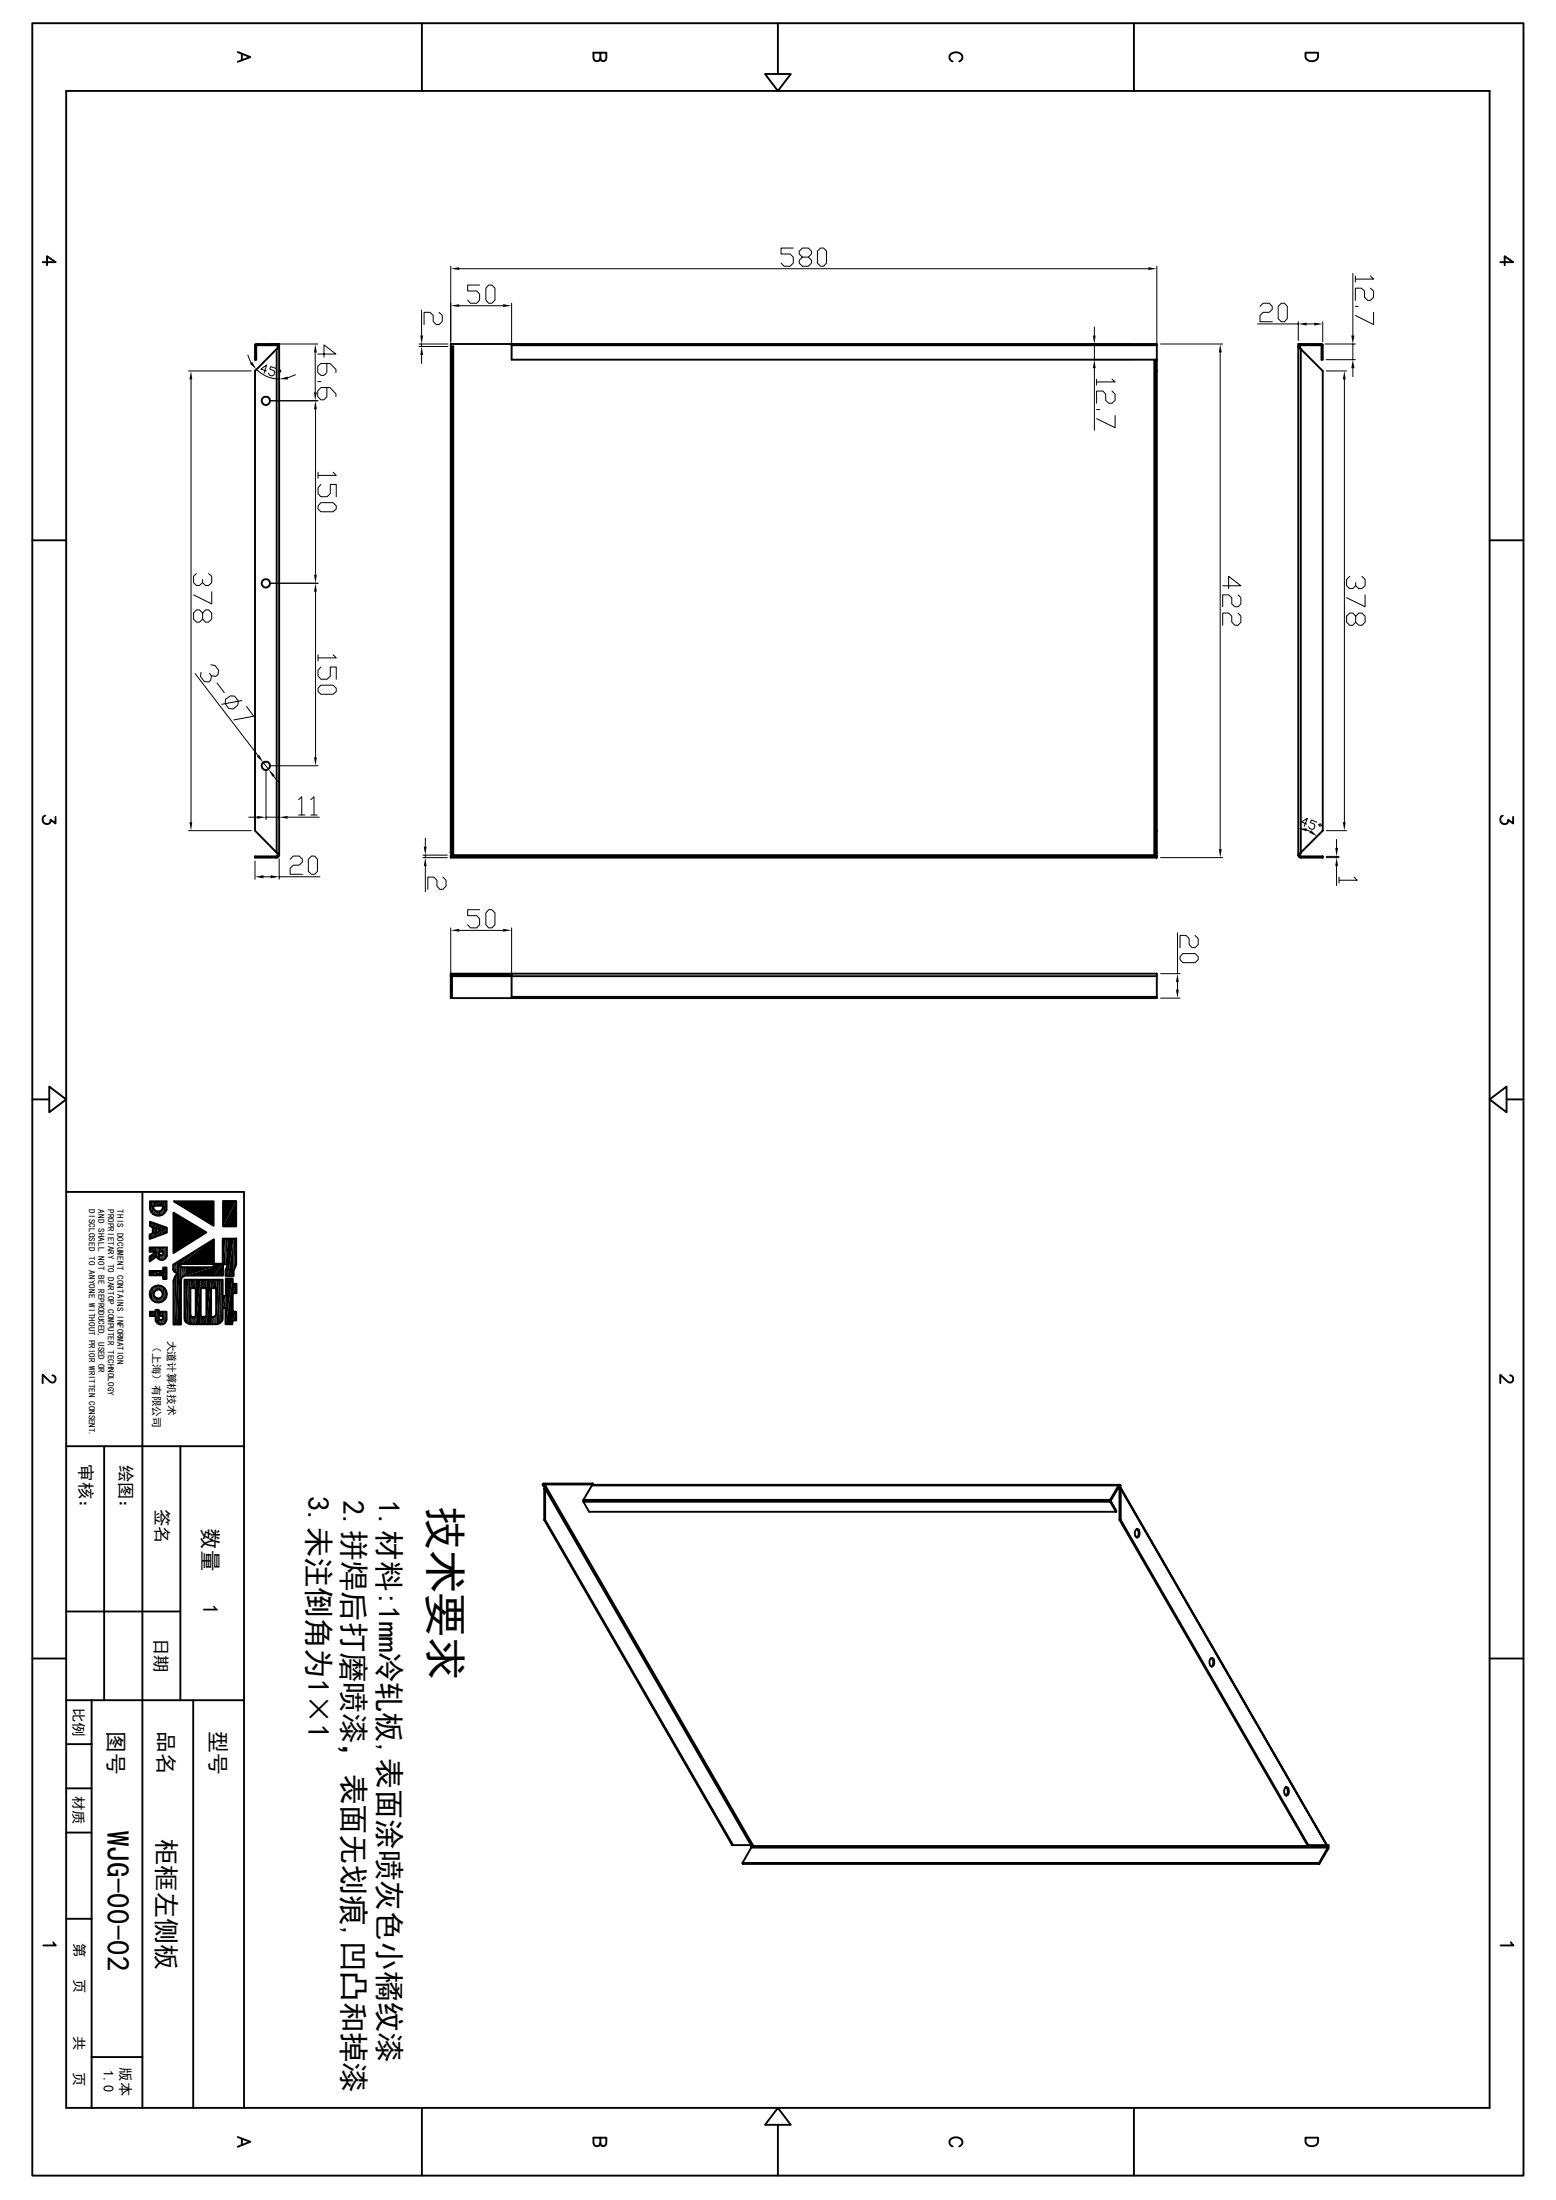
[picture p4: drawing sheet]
<svg xmlns="http://www.w3.org/2000/svg" width="210mm" height="297mm" viewBox="0 0 210 297" stroke-linecap="round" stroke-linejoin="round" font-family="sans-serif">
<g fill="none" stroke="#000" stroke-width=".25">
<path d="M4.4 3.1h201.2v290.6h-201.2zM8.9 12.3h192.1v272.3h-192.1zM32.1 7l1.7 .7-1.7 .6M32.6 7.3v.8M56.9 3.1v9.2M81 7.1l.1 1a.36 .36 0 0 0 .6 0l.1-1h-1.7v.7a.47 .47 0 0 0 .5 .5 .47 .47 0 0 0 .4-.5M103.3 10h3.4l-1.7 2.3zM105 3.1v6.9M128.6 8.3a.63 .63 0 0 1-.5-.7 .63 .63 0 0 1 .7-.5 .75 .75 0 0 1 .8 .1 .75 .75 0 0 1 .2 .8l-.3 .3M153 3.1v9.2M176.2 7.1h1.7v.6a.91 .91 0 0 1-.9 .6 .91 .91 0 0 1-.8-.6zM5.8 35.4h1.7l-1.2-.8v1.2"/>
<path d="M202.5 35.4h1.7l-1.1-.8v1.2M34.4 46.6h2.9M34.6 46.4v2.2h-.2v-2M34.6 46.4l-.2 .2M34.6 46.4h2.7M34.6 46.6h.1M37.3 46.4l.3 .2 .1 .2M37.3 46.6l.2 .2M37.3 47.1l-2.9 3v62l2.9 3M37.3 46.4v.2M37.3 47.1v68M37.5 46.8l-.1 .3"/>
<path d="M37.5 46.5l.2-.1v69M37.5 46.8h.2M37.7 46.8l-.4 .3M60.8 47.1h.2zM60.8 47.1v68M60.8 50.1h.2M60.8 47.1h.1M61 47.1v68M61 47.1h.1M61.2 46.8l-.2 .3M61.2 46.8l-.4 .3M61.2 46.8v68.6"/>
<path d="M69 46.4h-8.2v.4h.4M69 46.6h87.1M155.8 48.6v66.8M156 50.1h.1M156 48.6v66.5M156.1 48.6h-87.1v-2.2h87.1v68.7M175.4 46.8l.2 .3M175.4 46.8h-.2l.1 .1 .3 .2M175.4 46.8v-.4h-.2v69M175.6 46.6h2.9M175.6 46.6l-.2 .2M175.6 46.4h2.8"/>
<path d="M175.6 47.1h.1M175.6 47.1l2.9 3v62l-2.9 3M175.6 46.4v.2M175.6 47.1v68M175.6 46.4l-.2 .1M178.4 46.4v2.2h.1v-2M178.4 46.4l.1 .2M178.4 46.6h.1M4.4 72.9h4.5M201 72.9h4.6M6.1 110.1a.58 .58 0 0 0-.2 .9 .58 .58 0 0 0 .9-.1v-.2l.7 .5v-.9M37.3 115.6h-2.9v.2h2.9"/>
<path d="M37.3 115.6v.2M37.3 115.1h.1M37.4 115.1l.1 .3M37.4 115.1l.3 .3M37.4 115.1h.1M37.5 115.4l-.2 .2M37.5 115.4h.2M37.7 115.4l-.1 .3-.3 .1M60.8 115.1l.4 .3M60.8 115.4h95.3v.4h-95.3zM60.8 112.1h.2M60.8 115.1h.2"/>
<path d="M60.8 115.6h95.3M61 115.1l.2 .3M156 115.1l-.2 .3M156 112.1h.1M156 115.1h.1M156.1 115.1l-.3 .3M175.2 115.4l.1 .3 .3 .1M175.2 115.4h.2M175.4 115.4l.2 .2M175.6 115.1l-.2 .3M175.6 115.1l-.4 .3M175.6 115.1h.1"/>
<path d="M175.6 115.6h2.9v.2h-2.9M175.6 115.6v.2M202.8 110.1a.58 .58 0 0 0-.2 .9 .58 .58 0 0 0 .9-.1v-.2l.7 .5v-.9M60.8 131.8h95.3M60.8 131.8v2.9h95.3v-3.3h-95.3v.3l.2 .1M60.8 131.6h8.2M60.9 131.6l-.1 .2M61 131.8v2.9M61.2 131.6l-.2 .2M69 131.4v3.3M69 134.6h87.1M4.4 148.4h2.2"/>
<path d="M6.6 146.7l2.3 1.7-2.3 1.8zM201 148.4l2.3-1.7v3.5zM203.3 148.4h2.3M8.9 160.9h24v123.7M19.2 160.9v123.7M20.2 171.6h1.8v-.5h.5v1.6h-.5v-.5h-1.8zM20.2 168.4h2.3v1.1a.73 .73 0 0 1-.6 .6 .73 .73 0 0 1-.8-.5l-.9 .7v-.7l.9-.6h-.9zM20.2 164.9l2.3 .8v.7l-2.3 .9v-.6l.4-.2v-.8l-.4-.2zM20.2 162.2h2.3v1.1a1.15 1.15 0 0 1-1.2 .8 1.15 1.15 0 0 1-1.1-.9zM20.2 177.1h.8v-.3h.4v.3h1.1v1a.76 .76 0 0 1-.7 .7 .76 .76 0 0 1-.8-.5v-.6h-.8zM20.7 162.8h1.3a.65 .65 0 0 1-.7 .8 .65 .65 0 0 1-.6-.8zM21 165.8l.8 .3-.8 .2z"/>
<path d="M21.4 177.7h.6v.3l-.2 .2h-.2l-.2-.2zM21.5 169h.6v.2l-.2 .3h-.3l-.1-.3zM23.4 163.7l4.5 2.7-4.5 2.8zM23.5 162.2h5.3v3.3zM24.3 170.6h4.5v.5h-4.2l-.3-.3zM24.9 172.8h5.2v2.2h.4v-2.4h.9v.7h.5v1.3h-.5v2.5h.5v1.2h-.5v.5h-1v-2.2h-.3v1.4a.88 .88 0 0 1-.8 .8h-3.6a.79 .79 0 0 1-.8-.8zM26.4 173.9v3.9h-.3l-.4-.2v-.2v-3.5h.8M27.9 173.9h-.8v3.9h.8v-3.9M29.2 173.9v3.5a.54 .54 0 0 1-.7 .4v-3.9h.7M29.7 172.8v5.9M30.1 162.1h1.8v3.5h-1.8zM31.9 167.2h-1.8v3.4h-1.2v-3.3l-5.5 3.4v.7l.1 .3 .4 .2"/>
<path d="M31.9 167.2v3.5l-.4 .9v.7h-1.1v-.9l.4-.7h-.7v1.5h-5l-.6 .3-.1 .3v6h-1v-5.9l.2-.5 .3-.4-.1-.1M7.1 185.7l.2 .1a.51 .51 0 0 1-.1 .8h-.4l-1-1v1.1M8.9 195.2h24M14.1 195.2v34.3M24.3 195.2v34.3M203.8 185.7l.2 .1a.51 .51 0 0 1-.1 .8h-.4l-1-1v1.1M8.9 217.6h15.4M73.2 200.4l.2 .3h.3l28 48.5-.3-.1h-2.6l-25.4-43.9M73.2 200.4h6.7M73.4 201v4.2M73.4 201h.2M73.4 205.2h.2"/>
<path d="M73.6 200.7l-.2 .3M73.6 201v4.2M73.6 201l27.7 48.1M73.6 205.2l25.3 43.9M73.6 200.7v.3M78.7 202.5v.2M78.7 202.5h71.1M78.7 202.7h71.1M78.7 202.7l.8 1.4h71.1M79.9 200.5l-1.2 2M79.9 200.5h71.1M79.9 200.4h.1"/>
<path d="M80 200.3h-6.7l-.1 .1M80 200.3l-.1 .1M80 200.3l.1 .1M149.8 202.5l.9 1.5-.1 .1M149.8 202.5v.2M149.8 202.7l.8 1.4M149.9 202.6h.1M151 200.5v.2M151 200.7l.1 .3M151 200.5l-1.2 2M151 200.7l-1.2 2M151 200.7h.2"/>
<path d="M151 200.7l.1-.1 .1 .1M151.1 200.4l.2 .1-.1 .2M151.1 200.4h-71.1l-.1 .1M151.1 200.4l-.1 .1M151.1 201h.2l27.7 48.1M151.1 205.2l25.3 43.9h2.9M151.1 205.2h.2M151.1 201v4.2M151.1 200.7h.1M151.2 200.7l.1 .3M151.2 200.7l27.8 48.4M151.3 205.2l25.3 43.9"/>
<path d="M151.3 201h-.2M151.3 201v4.2M153.2 206.6l.3-.2a.68 .68 0 0 1 0 1.2 .6 .6 0 0 1-.3-1zM153.4 206.4l.2 .2M153.6 206.6l.1 .2-.1 .5-.2 .3M153.6 206.6h.1M4.4 223.9h4.5M8.9 229.5h24M8.9 235.5h3.5M12.4 229.5v55.1M26.1 229.5v55.1M163.3 224l.2-.2a.68 .68 0 0 1 0 1.2 .66 .66 0 0 1-.2-1z"/>
<path d="M163.5 223.9l.2 .1M163.5 225h.1M163.5 223.9h.1M163.7 224a.66 .66 0 0 1-.2 1M163.7 224h.1M201 223.9h4.6M8.9 241.4h3.5M8.9 259h3.5M8.9 247.4h3.5M100.2 251.5h77.8M100.2 251.5l.1 .1h77.8M101.4 249.2v.2"/>
<path d="M101.4 249.4l-1.2 2.1M101.4 249.2h77.8M101.4 249.4h77.8M101.5 249.1l-.1 .1M173.5 241.3h.1a.64 .64 0 0 1 .4 .5 .64 .64 0 0 1-.4 .6 .73 .73 0 0 1-.1-1.1zM173.5 241.3l.2 .1M173.6 242.4h.1M173.7 241.4a.89 .89 0 0 1-.1 1M173.7 241.4h.2M178 251.5l.1 .1M178.9 249.1v.1v-.1M179 249.1l-.1 .1"/>
<path d="M179.2 249.2v.2M179.2 249.4l.1 .2M179.2 249.4l-1.2 2.1M179.3 249.1v.5M179.3 249.1l-.1 .1M179.3 249.6l-1.2 2M7.2 262.2l.3 .4h-1.7M12.4 277.7h6.8M203.9 262.2l.4 .4h-1.8M32.1 288.5l1.7 .6-1.7 .7M32.6 288.8v.8M56.9 284.6v9.1"/>
<path d="M81 288.6l.1 1a.36 .36 0 0 0 .6 0l.1-1h-1.7v.7a.47 .47 0 0 0 .5 .4 .47 .47 0 0 0 .4-.4M105 284.6l1.7 2.3h-3.4zM105 286.9v6.8M128.6 289.8a.63 .63 0 0 1-.5-.8 .63 .63 0 0 1 .7-.5 .75 .75 0 0 1 .8 .2 .75 .75 0 0 1 .2 .8l-.3 .3M153 284.6v9.1M176.2 288.6h1.7v.5a.89 .89 0 0 1-.9 .7 .89 .89 0 0 1-.8-.7z"/>
<circle cx="35.9" cy="54.1" r=".58"/>
<circle cx="35.9" cy="78.8" r=".58"/>
<circle cx="35.9" cy="103.4" r=".58"/>
<circle cx="21.4" cy="174.7" r=".6"/>
<circle cx="21.4" cy="174.7" r="1.17"/>
</g>
<g fill="none" stroke="#000" stroke-width=".13">
<path d="M60.8 35.9v11.1M62 36.3h93M64.7 38.5h-1.6v.8h1.2l.4 .4v.8l-.4 .4h-.8l-.4-.4M66 38.5h.4l.4 .4v1.6l-.4 .4h-.4l-.4-.4v-1.6zM107.1 33.5h-1.7v.8h1.2l.5 .4v.8l-.5 .4h-.8l-.4-.4M108.3 34.7l-.4-.4v-.4l.4-.4h.8l.4 .4v.4l-.4 .4h-.8l-.4 .4v.4l.4 .4h.8l.4-.4v-.4l-.4-.4M110.3 33.9l.4-.4h.5l.3 .4v1.6l-.3 .4h-.5l-.4-.4zM156.1 35.9v10.7M182.6 36.9v8.4M182.9 37.3v.8M185 37.3l.4 .4h-2.5M185 38.9l.4 .4v.8l-.4 .5h-.4l-.5-.5v-.8l-.4-.4h-.8v1.7"/>
<path d="M25.4 50.1h8.5M25.8 51.2v59.8M33.4 47.9l.5 1.1M34.6 49.9a4.4 4.4 0 0 0 3.1 1.3M35.9 50.1l-.7-.3 .8-.5-.4 1.1M36.4 46.4h6.5M36.4 54.1h6.5M37.3 49.7l-.8-.2-.1 .3 .6 .2 .1 .2-.1 .4-.3 .2-.3-.2-.2-.2M37.5 50l.3-.1 .1 .3-.2 .1zM39.9 50.6l-1.1 .4M42.5 47.6v5.4M42.6 55.2v22.4"/>
<path d="M42.9 47.8h2.4l-1.6-1.2v1.6M42.9 51.5h.4M44.1 49.1v1.2l-.4 .4h-.4l-.4-.4v-.9l.4-.3h1.2l.8 .8v.4M44.1 52.3v1.3l-.4 .4h-.4l-.4-.4v-.9l.4-.4h1.2l.8 .9v.4M56.6 46.4h3.9M56.6 46.8h3.9M56.9 41.9v3.4M56.9 46.4v.4M56.9 47.9v1.2M59.3 42.2l.4 .4v.8l-.4 .4h-.4l-.4-.4v-.8l-.5-.4h-.8v1.6M62 41.3h5.9M69 40.9v7.1"/>
<path d="M147.4 46.4h5.2M147.4 48.6h5.2M147.7 44.2v1.1M147.7 46.4v2.2M147.7 49.7v8.4M148 51.2v.8M148 55.3h.4M150.1 51.2l.4 .4h-2.5M150.1 52.8l.4 .4v.9l-.4 .3h-.5l-.4-.3v-.9l-.4-.4h-.8v1.6M150.5 56.1v1.6l-2.5-1.2M156.6 46.4h8.4M164.7 47.6v67"/>
<path d="M169.7 43.7h5.5M170.1 41.4l.4-.5h.8l.4 .5v.4l-.4 .4h-.8l-.4 .4v.8h1.6M172.5 41.4l.4-.5h.5l.3 .5v1.6l-.3 .4h-.5l-.4-.4zM175.2 43.4v2.6M176.4 43.7h1M178.5 43.4v2.7M178.8 46.4h4.1M179 50.1h2.7M179 48.6h3.9M181.4 51.2v59.8M182.6 46.4v2.2M182.6 49.7v1.1"/>
<path d="M182.9 41.4h.4M185.4 42.2v1.6l-2.5-1.2M26.5 77.4l-.4 .4v.9l.4 .3h.4l.4-.3M28.2 77.4l.4 .4v.9l-.4 .3h-.5l-.4-.3v-.5M28.6 79.9v1.6l-2.5-1.2M36.4 78.7h6.5M42.6 79.9v22.3M42.9 63.8v.8M43.3 67.9h1.7l.4 .4v.4l-.4 .4h-1.7l-.4-.4v-.4zM43.3 65.4l-.4 .4v.8l.4 .5h.9l.4-.5v-1.2h.8v1.7M45 63.8l.4 .4h-2.5M165 79.1h2.5l-1.7-1.3v1.7"/>
<path d="M182.2 77.8l-.5 .4v.9l.5 .4h.4l.4-.4M183.8 77.8l.4 .4v.9l-.4 .4h-.4l-.4-.4v-.4M26.3 90.9l8.5 11.1M27.1 90.8v.5l.5 .7 .6 .1 .2-.3 .1-.6M27.3 82.8l.4-.5h.5l.4 .5v.8l-.4 .4h-.5l-.4-.4v-.8l-.4-.5h-.4l-.4 .5v.8l.4 .4h.4l.4-.4M28.4 89.7l.6 .1 .5 .7-.1 .6-.3 .2-.6-.1-.2-.3M29.3 92.2l1 1.3M30.4 94.4l.7-.5 .6 .1 .5 .7-.1 .5-.6 .5-.6-.1-.5-.6zM32.6 94.6l-2.7 .5M33.3 95.4l.9 1.3-2.7 .5M42.9 88.4v.8M43.3 92.5h1.7l.4 .4v.4l-.4 .4h-1.7l-.4-.4v-.4z"/>
<path d="M43.3 90l-.4 .5v.8l.4 .4h.9l.4-.4v-1.3h.8v1.7M45 88.4l.4 .4h-2.5M167.1 80.3l.4 .4v.8l-.4 .4h-.4l-.5-.4v-.8l-.4-.4h-.8v1.6M167.1 82.8l.4 .4v.8l-.4 .4h-.4l-.5-.4v-.8l-.4-.4h-.8v1.6M183 83.2l.4-.4h.4l.4 .4v.8l-.4 .4h-.4l-.4-.4v-.8l-.4-.4h-.4l-.5 .4v.8l.5 .4h.4l.4-.4M184.2 80.3v1.6l-2.5-1.2M25.4 112.1h8.5M33.6 110.3h1.1M34.4 116.2v2.5M35.5 102.9l.7 .9M35.6 118.4h.9M35.9 103.9v6.8"/>
<path d="M35.9 110.3h1.8M36.4 103.4h6.5M36.9 104.8l.7 .9M37.7 104.5v6.2M37.7 116v2.7M37.7 118.4h5.5M38.8 110.3h4.3M39.2 116l.4-.4h.8l.4 .4v.4l-.4 .4h-.8l-.4 .4v.8h1.6M40.3 107.9l.4-.3v2.4M40.3 110h.8M41.6 116l.4-.4h.5l.3 .4v1.6l-.3 .4h-.5l-.4-.4zM42 107.9l.4-.3v2.4"/>
<path d="M42 110h.8M57.1 115.8h3.3M57.1 115.4h3.3M57.4 113.2v1.1M57.4 115.4v.4M57.4 116.9v3.5M59.8 118.4l.4 .4v.8l-.4 .5h-.4l-.4-.5v-.8l-.5-.4h-.8v1.7M156.6 115.8h8.4M176.4 111.3l-.8-.3 .8-.5-.4 1M176.4 112.1l.4 .1M177.7 111l-.7-.3-.2 .3 .6 .3 .1 .2-.2 .4-.2 .1-.4-.2-.1-.2M178 111.3l.2-.1 .2 .3h-.3z"/>
<path d="M179 112.1h2.7M179 115.8h1.7M179 115.6h1.7M180.4 113.3v1.2M180.4 115.6v.2M180.4 116.9v2.6M180.7 118.4v.8M182.8 118.4l.4 .4h-2.5M60.8 125.3v7.4M62 125.6h5.9M64.7 122.8h-1.6v.8h1.2l.4 .4v.8l-.4 .5h-.8l-.4-.5M66 122.8h.4l.4 .4v1.6l-.4 .5h-.4l-.4-.5v-1.6z"/>
<path d="M69 125.3v7.4M156.6 134.7h2.7M156.6 131.4h2.7M158.9 125.9v5.5M158.9 132.6v1M159.6 128.7h1.7l.4 .5v.3l-.4 .5h-1.7l-.3-.5v-.3zM161.3 126.3l.4 .4v.8l-.4 .4h-.4l-.4-.4v-.8l-.4-.4h-.8v1.6M24.4 170.8v8M24.4 171v7.8M24.9 172.8v5.5M28.8 167.3v3.3M28.9 167.3v4.9"/>
<path d="M29.2 172.8v6M30 172.8v5.5M30.1 172.8v3.8M30.1 167.2v5M30.5 175v3.8M31.4 172.6v5.7M31.4 173.3v5"/>
</g>
<g fill="#000">
<path d="M60.8 36.3l1.2-.2v.3zM155 36.1l1.1 .2-1.1 .1zM25.8 50.1l.2 1.1h-.4zM33.7 49.1l.3-.2 .6 1zM37.7 51.2l1.1-.4 .1 .4zM42.6 54.1l.2 1.1h-.4zM42.4 53h.4l-.3 1.1zM42.5 46.4l.3 1.2h-.4zM56.9 46.8l.2 1.1h-.4zM56.7 45.3h.4l-.2 1.1zM60.8 41.3l1.2-.2v.3zM67.9 41.1l1.1 .2-1.1 .1z"/>
<path d="M147.5 45.3h.4l-.2 1.1zM147.7 48.6l.2 1.1h-.4zM164.7 46.4l.2 1.2h-.4zM175.2 43.7l1.2-.1v.3zM177.4 43.6l1.1 .1-1.1 .2zM181.4 50.1l.2 1.1h-.4zM182.6 48.6l.2 1.1h-.4zM182.4 45.3h.4l-.2 1.1zM42.4 77.6h.4l-.2 1.1zM42.6 78.7l.2 1.2h-.4zM25.6 111h.4l-.2 1.1zM34.7 110.2l1.2 .1-1.2 .2z"/>
<path d="M34.7 102.2l.3-.3 .5 1zM34.4 118.4l1.2-.2v.4zM36.5 118.2l1.2 .2-1.2 .2zM36.2 103.8l.9 .8-.3 .3zM37.7 110.3l1.1-.1v.3zM42.4 102.2h.4l-.2 1.2zM57.2 114.3h.4l-.2 1.1zM57.4 115.8l.2 1.1h-.4zM164.5 114.6h.4l-.2 1.2zM175.2 111.8h1.2l-.1 .4zM177 112.1l.8 .8-1.1-.5zM180.2 114.5h.4l-.2 1.1z"/>
<path d="M180.4 115.8l.2 1.1h-.4zM181.2 111h.4l-.2 1.1zM60.8 125.6l1.2-.2v.4zM67.9 125.4l1.1 .2-1.1 .2zM158.7 133.6h.4l-.2 1.1zM158.9 131.4l.2 1.2h-.4zM20.3 174.2v.9l-.1-.4zM20.2 162.2h.2l-.2 1zM20.4 162.2v1.4l-.2-.4zM20.5 173.9l-.2 1.2v-.9zM20.5 173.9v1.6l-.2-.4zM20.2 164.9l.4 .2-.4 .4z"/>
<path d="M20.6 165.1v.6l-.4-.2zM20.2 166.7l.4-.2-.4 .8zM20.6 166.5v.6l-.4 .2zM20.4 162.2h.3l-.3 1.4zM20.7 162.2v1.7l-.3-.3zM20.7 162.2v1.7zM20.5 173.9l.2-.2-.2 1.8zM20.7 173.7v2l-.2-.2zM20.7 174.7l.1 .3-.1 .7zM20.8 175v.7h-.1zM20.7 173.7h.1l-.1 1zM20.8 173.7l-.1 1z"/>
<path d="M20.7 163.2l.2 .2-.2 .5zM20.9 163.4v.6l-.2-.1zM20.8 175l.1 .1-.1 .6zM20.9 175.1v.7l-.1-.1zM20.8 173.7l.1-.1-.1 .8zM20.9 173.6v.7l-.1 .1zM21 176.8v.9zM20.2 177.1h.8l-.8 .6zM20.2 177.7l.8-.6v.6zM20.9 163.4l.1 .1-.1 .5zM21 163.5v.6l-.1-.1zM21 165.2v1.8l-.4 .1z"/>
<path d="M20.9 175.1l.2 .1-.2 .6zM21.1 175.2v.6h-.2zM20.9 173.6h.2l-.2 .7zM21.1 173.6v.6l-.2 .1zM21.1 169v.6zM20.2 168.4h.9l-.9 .6zM20.2 169l.9-.6v.6zM20.2 169.6l.9-.6-.9 1.3zM21.1 169v.6l-.9 .7zM21 176.8h.2l-.2 1.5zM21.2 176.8v1.8l-.2-.3zM21 163.5h.2l-.2 .6z"/>
<path d="M21.2 163.5v.6h-.2zM21.1 168.4h.2l-.2 1.2zM21.3 168.4v1.4l-.2-.2zM21.1 175.2l.3 .1-.3 .5zM21.4 175.3v.6l-.3-.1zM21.1 173.6l.3-.1-.3 .7zM21.4 173.5v.6l-.3 .1zM21.2 176.8h.2l-.2 1.8zM21.4 176.8v1.9l-.2-.1zM21.4 177.1v1.7zM21.4 176.8v1.9zM21.4 176.8v2z"/>
<path d="M21.5 168.4v1.6zM21.3 168.4h.2l-.2 1.4zM21.5 168.4v1.6l-.2-.2zM21.5 163.5v.6zM21.2 163.5h.3l-.3 .6zM21.5 163.5v.6h-.3zM21.4 178l.2 .2-.2 .6zM21.6 178.2v.6h-.2zM21.5 169.2l.1 .3-.1 .5zM21.6 169.5v.6l-.1-.1zM21.4 175.3l.3-.1-.3 .7zM21.7 175.2v.6l-.3 .1z"/>
<path d="M21.4 173.5l.3 .1-.3 .5zM21.7 173.6v.6l-.3-.1zM21.6 178.2h.1l-.1 .6zM21.7 178.2v.6h-.1zM21.6 169.5h.1l-.1 .6zM21.7 169.5v.6h-.1zM21 166.3l.8-.2-.8 .9zM21.8 166.1v.6l-.8 .3zM21 165.2l.8 .3-.8 .3zM21 165.8l.8-.3v.6zM21.5 163.5l.3-.1-.3 .7zM21.8 163.4v.6l-.3 .1z"/>
<path d="M21.8 175.1l-.1 .7v-.6zM21.8 175.1v.7h-.1zM21.7 173.6h.1l-.1 .6zM21.8 173.6v.7l-.1-.1zM21.7 178.2h.1l-.1 .6zM21.8 178.2v.6h-.1zM21.7 169.5h.2l-.2 .6zM21.9 169.5v.6h-.2zM21.8 175.1l.1-.1-.1 .8zM21.9 175v.7l-.1 .1zM21.8 173.6l.1 .1-.1 .6zM21.9 173.7v.7l-.1-.1z"/>
<path d="M21.9 163.2l-.1 .8v-.6zM21.9 163.2v.8h-.1zM22 163.1l-.1 .9zM20.7 162.2h1.3l-1.3 .6zM20.7 162.8l1.3-.6v.6zM21.9 169.5l.1-.1-.1 .7zM22 169.4v.7h-.1zM22 174.7l-.1 1zM22 174.7v1h-.1zM21.9 173.7h.1l-.1 .7zM22 173.7v1l-.1-.3zM22 178.1l-.2 .7v-.6z"/>
<path d="M22 178.1v.7h-.2zM22 171.1v1.1zM20.2 171.6h1.8l-1.8 .6zM20.2 172.2l1.8-.6v.6zM22 178.1v.7zM22 178v.8zM21.4 177.1h.6l-.6 .6zM21.4 177.7l.6-.6v.6zM22.1 169.2l-.1 .9v-.7zM22.1 169.2v.9h-.1zM21.5 168.4h.6l-.6 .6zM21.5 169l.6-.6v.6z"/>
<path d="M22 173.7l.2 .2-.2 1.8zM22.2 173.9v1.6l-.2 .2zM22.1 168.4h.1l-.1 1.7zM22.2 168.4v1.6l-.1 .1zM22 177.1h.2l-.2 1.7zM22.2 177.1v1.5l-.2 .2zM22 162.2h.3l-.3 1.8zM22.3 162.2v1.5l-.3 .3zM22.2 168.4h.2l-.2 1.6zM22.4 168.4v1.4l-.2 .2zM22.2 177.1h.2l-.2 1.5zM22.4 177.1v1.3l-.2 .2z"/>
<path d="M22.2 173.9l.2 .3-.2 1.3zM22.4 174.2v.9l-.2 .4zM22.3 162.2h.2l-.2 1.5zM22.5 162.2v1.1l-.2 .4zM22 171.1h.5l-.5 1.6zM22.5 171.1v1.6h-.5zM22.4 177.1h.1l-.1 1.3zM22.5 177.1v1l-.1 .3zM21.8 165.5l.7 .2-.7 1zM22.5 165.7v.7l-.7 .3zM22.4 168.4h.1l-.1 1.4zM22.5 168.4v1.1l-.1 .3z"/>
<path d="M22.4 174.2l.1 .5-.1 .4zM23.4 170.7l.1-.1-.1 .8zM23.5 170.6v1.1l-.1-.3zM23.5 170.6l.3-.2-.3 1.3zM23.8 170.4v1.5l-.3-.2zM23.9 170.4l-.1 1.5zM24.4 171l.1 .1-.1 1.7zM24.5 171.1v1.4l-.1 .3zM24.5 171.1v1.4zM24.6 171.1l-.1 1.4zM24.6 171.1h.2l-.2 1.4zM24.8 171.1v1.2l-.2 .2z"/>
<path d="M24.8 171.1h.3l-.3 1.2zM25.1 171.1v1.1l-.3 .1zM25.7 177.4v1.4zM25.7 177.6v1.2zM25.7 177.6l.2 .2-.2 1zM25.9 177.8v1h-.2zM25.9 177.8h.2l-.2 1zM26.1 177.8v1h-.2zM26.1 177.8h.3l-.3 1zM26.4 177.8v1h-.3zM25.7 172.8h.7l-.7 1.1zM26.4 172.8v1.1h-.7z"/>
<path d="M26.4 172.8h.7l-.7 6zM27.1 172.8v6h-.7zM27.1 177.8h.8l-.8 1zM27.9 177.8v1h-.8zM27.1 172.8h.8l-.8 1.1zM27.9 172.8v1.1h-.8zM23.4 163.7l4.5 2.7-4.5 2.8zM27.9 172.8h.6l-.6 6zM28.5 172.8v6h-.6zM28.5 177.8h.3l-.3 1zM28.8 177.8v1h-.3zM28.8 170.6v1.6z"/>
<path d="M25.1 171.1h3.7l-3.7 1.1zM25.1 172.2l3.7-1.1v1.1zM24.3 170.1l4.5-2.8-4.5 3.3zM24.3 170.6l4.5-3.3v3.3zM23.5 162.2h5.3v3.3zM28.8 177.8l.2-.1-.2 1.1zM29 177.7v1.1h-.2zM29 177.7l.1-.1-.1 1.2zM29.1 177.6v1.2h-.1zM29.2 177.4l-.1 1.4zM28.5 172.8h.7l-.7 1.1zM29.2 172.8v1.1h-.7z"/>
<path d="M28.9 170.6h1.1l-1.1 1.6zM30 170.6v1.6h-1.1zM30 170.6v1.6zM30.1 170.6l-.1 1.6zM30.1 175h.3l-.3 1.6zM30.4 175v1.6h-.3zM30.8 170.7l-.4 1.6v-.9zM30.8 170.7v1.6h-.4zM30.5 172.6h.9l-.9 6.2zM31.4 172.6v6.2h-.9zM30.8 167.2h.7l-.7 5.1zM31.5 167.2v5.1h-.7z"/>
<path d="M30.1 162.1h1.8l-1.8 3.5zM31.9 162.1v3.5h-1.8zM31.4 177.1h.5l-.5 1.2zM31.9 177.1v1.2h-.5zM31.4 173.3h.5l-.5 1.3zM31.9 173.3v1.3h-.5z"/>
</g>
<path d="M30.3 167.2v3.5M30.6 167.2v3.5M31.7 167.2v4.4" fill="none" stroke="#000" stroke-width=".34"/>
<path d="M20.8 165.1v2M24.1 170.1v8.7" fill="none" stroke="#000" stroke-width=".42"/>
<path d="M23.7 172v6.8M25.3 172.8v5.9M25.5 172.8v6M29.4 172.8v6" fill="none" stroke="#000" stroke-width=".3"/>
<path d="M23.5 172.4v6.4M25 172.8v5.7" fill="none" stroke="#000" stroke-width=".17"/>
<path d="M29.9 172.8v5.7" fill="none" stroke="#000" stroke-width=".21"/>
<text font-size="5.9" x="58" y="203.3" transform="rotate(90 58 203.3)">技术要求</text>
<text font-size="4.2" x="14.5" y="247.1" transform="rotate(90 14.5 247.1)">WJG-00-02</text>
<g font-size="4.1">
<text x="41.5" y="202" transform="rotate(90 41.5 202)">3.未注倒角为1×1</text>
<text x="46.3" y="202.5" transform="rotate(90 46.3 202.5)">2.拼焊后打磨喷漆，表面无划痕,凹凸和掉漆</text>
<text x="51.1" y="202.5" transform="rotate(90 51.1 202.5)">1.材料:1mm冷轧板,表面涂喷灰色小橘纹漆</text>
</g>
<text font-size="3.5" x="21.2" y="248.3" transform="rotate(90 21.2 248.3)">柜框左侧板</text>
<g font-size="2.9">
<text x="27.4" y="206.3" transform="rotate(90 27.4 206.3)">数量</text>
<text x="27.4" y="216.5" transform="rotate(90 27.4 216.5)">1</text>
<text x="14.6" y="233.7" transform="rotate(90 14.6 233.7)">图号</text>
<text x="21.4" y="233.7" transform="rotate(90 21.4 233.7)">品名</text>
<text x="28.4" y="233.7" transform="rotate(90 28.4 233.7)">型号</text>
</g>
<g font-size="2.3">
<text x="10.8" y="197.7" transform="rotate(90 10.8 197.7)">审核：</text>
<text x="16.2" y="197.7" transform="rotate(90 16.2 197.7)">绘图：</text>
<text x="21.1" y="203.7" transform="rotate(90 21.1 203.7)">签名</text>
<text x="20.9" y="221.1" transform="rotate(90 20.9 221.1)">日期</text>
</g>
<g font-size="1.9">
<text x="9.9" y="230.5" transform="rotate(90 9.9 230.5)">比例</text>
<text x="9.9" y="242.4" transform="rotate(90 9.9 242.4)">材质</text>
<text x="10" y="262.3" transform="rotate(90 10 262.3)">第</text>
<text x="10" y="267.2" transform="rotate(90 10 267.2)">页</text>
<text x="10" y="274.9" transform="rotate(90 10 274.9)">共</text>
<text x="10" y="279.8" transform="rotate(90 10 279.8)">页</text>
<text x="14" y="279.5" transform="rotate(90 14 279.5)">1.0</text>
<text x="16.3" y="279.1" transform="rotate(90 16.3 279.1)">版本</text>
</g>
<g font-size="1.4">
<text x="20.6" y="181.2" transform="rotate(90 20.6 181.2)">（上海）有限公司</text>
<text x="22.6" y="181" transform="rotate(90 22.6 181)">大道计算机技术</text>
</g>
<g font-size="1.2">
<text x="12" y="163.2" transform="rotate(90 12 163.2)">DISCLOSED TO ANYONE WITHOUT PRIOR WRITTEN CONSENT.</text>
<text x="13.3" y="163.2" transform="rotate(90 13.3 163.2)">AND SHALL NOT BE REPRODUCED, USED OR</text>
<text x="14.6" y="163.2" transform="rotate(90 14.6 163.2)">PROPRIETARY TO DARTOP COMPUTER TECHNOLOGY</text>
<text x="15.8" y="163.2" transform="rotate(90 15.8 163.2)">THIS DOCUMENT CONTAINS INFORMATION</text>
</g>
</svg>
